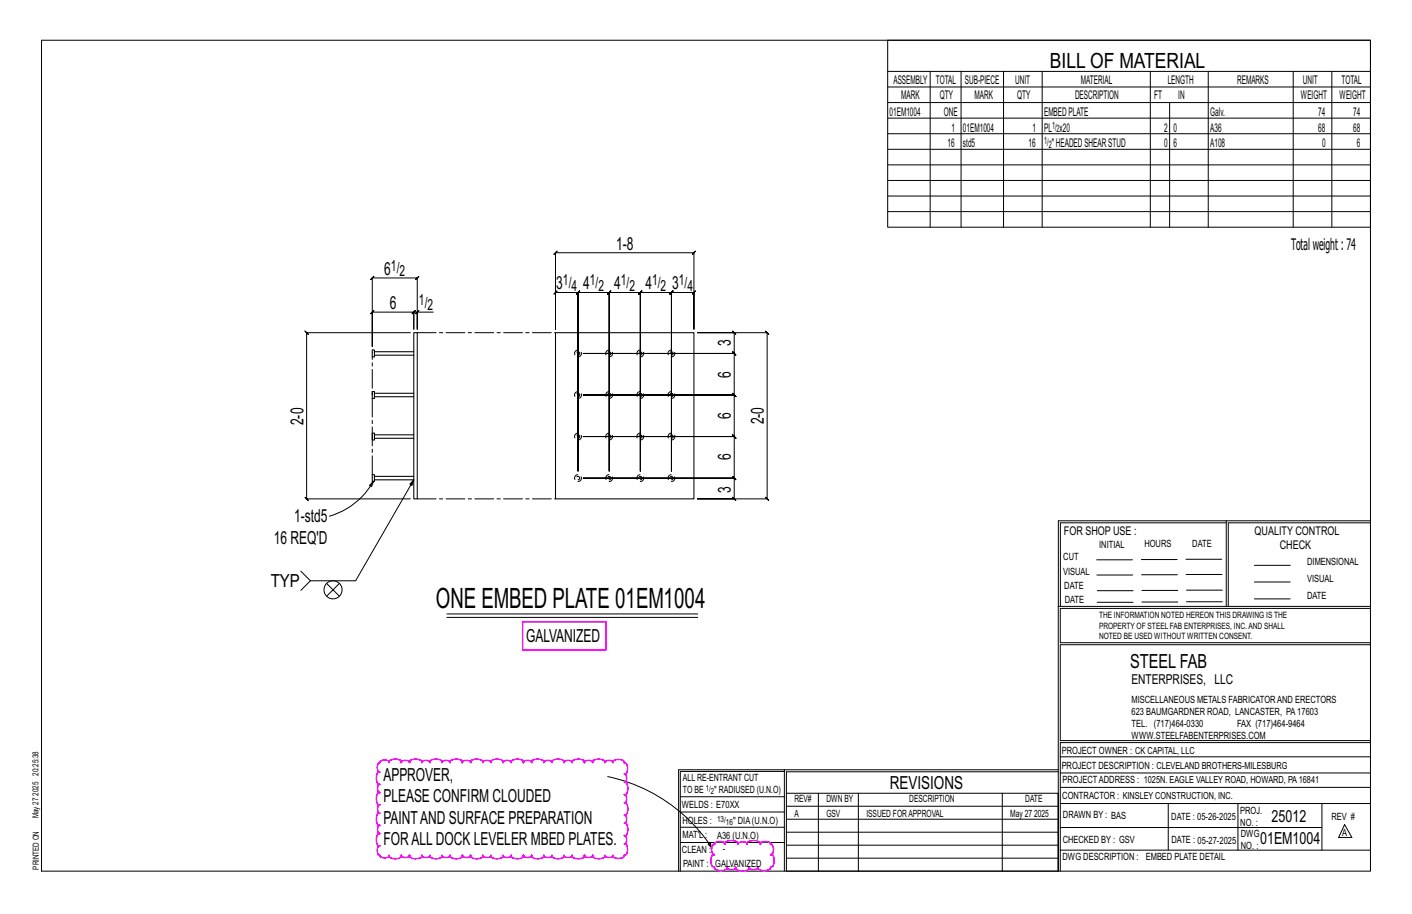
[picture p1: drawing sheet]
<svg xmlns="http://www.w3.org/2000/svg" width="432mm" height="279mm" viewBox="0 0 432 279" stroke-linecap="round" stroke-linejoin="round" font-family="sans-serif">
<g fill="none" stroke="#000" stroke-width=".31">
<path d="M12.7 12.3h406.4v254h-406.4zM271.5 12.3h147.6v57.2h-147.6zM271.5 21.8h147.6M271.5 26.6h147.6M271.5 31.4h147.6M271.5 36.1h147.6M284.5 21.8v47.7M293.9 21.8v47.7M306.9 21.8v47.7M318.7 21.8v47.7M351.8 21.8v47.7M357.7 31.4v38.1"/>
<path d="M369.5 21.8v47.7M395.5 21.8v47.7M407.3 21.8v47.7M271.5 40.9h147.6M271.5 45.6h147.6M271.5 50.4h147.6M271.5 55.2h147.6M271.5 59.9h147.6M170.4 76.8l-.5 .5h42.3l-.5 .5 1-1-.5 .5v23.3v-11.2l.5-.5-1 1 .5-.5h-6.9l.5-.5-1 1 .5-.5v54.6v-54.6l.5-.5-1 1 .5-.5h-9.5l.5-.5-1 1 .5-.5v54.6v-54.6l.5-.5-1 1 .5-.5h-9.5l.5-.5-1 1 .5-.5v54.6v-54.6l.5-.5-1 1 .5-.5h-9.5l.5-.5-1 1 .5-.5v54.6v-54.6l.5-.5-1 1 .5-.5h-6.9l.5-.5-1 1 .5-.5v11.2v-23.3l-.5 .5zM271.5 64.7h147.6M127.6 95.4l.5-.5-1 1zM127.6 95.4h-1.1l.5-.5-1 1 .5-.5v5.2v-5.2l.5-.5-1 1 .5-.5h-12.7l.5-.5-1 1 .5-.5v10.5v-20.9l-.5 .5 1-1-.5 .5h13.8l-.5 .5 1-1-.5 .5v15.6v-5.2h4.9"/>
<path d="M125.5 101.7h-31.7l-.5-.5 1 1-.5-.5v50.8l-.5-.5 1 1-.5-.5h31.7M178.3 108h46.2l.5 .5-1-1 .5 .5v-6.3l.5 .5-1-1 .5 .5h-11.2h21.3l-.5-.5 1 1-.5-.5v50.8l-.5-.5 1 1-.5-.5h-21.3h11.2l.5 .5-1-1 .5 .5v-6.4l.5 .5-1-1 .5 .5h-46.2h46.2l.5 .5-1-1 .5 .5v-12.7l.5 .5-1-1 .5 .5h-46.2h46.2l.5 .5-1-1 .5 .5v-12.7l.5 .5-1-1 .5 .5h-46.2h46.2l.5 .5-1-1 .5 .5v-12.7l.5 .5-1-1 .5 .5zM114.2 147.1l-.6 1.7-.6-.4zM114.2 147.1a22.5 22.5 0 0 1-13.5 10.7M126.5 146.7l-1.2 1.3 .7 .4 .5-1.7-17.7 30.8h-13.9l-2.9-2.9M375 159.8h-50.7v25.6M375 159.2h-51.3l-.1 107.1M419.1 159.2h-44.1v26.2M419.1 159.8h-43.5v25.6M94.9 177.5l-2.9 3M99.9 178.3l1.9 2 2-2M335.4 171.1h10.9"/>
<path d="M335.4 175.8h11M349 171h11M349.1 175.7h11M362.7 171h10.9M362.7 175.6h11M383.6 172.8h11M383.6 177.9h11M99.9 182.3l1.9-2 2 2M136.7 187.7h76.7M136.7 188.7h76.7M323.7 185.4h95.4M335.5 184.1h11"/>
<path d="M335.5 180.6h11M349.2 184h11M349.2 180.5h11M362.9 180.4h10.9M362.9 184h10.9M383.6 183.1h11M419.1 186h-94.9v10.5h94.9M419.1 197.1h-94.9v29.3h94.9v.6h-94.9v39.3M185.8 237.4a50.7 50.7 0 0 1 32 21.9M239.9 235.8h-31.9v30.5M239.9 235.3h-32.4v31M323.6 235.3h-83.7v31"/>
<path d="M323.6 235.9h-83.1v6.6M324.2 236.3h94.9M324.2 231.4h94.9M208 252.9h31.9M208 257.5h31.9M208 243.6h31.9M208 248.2h31.9M216.5 258.1l.7-.4 .6 1.6zM240.5 242.5h83.1v23.8h-83.1zM240.5 258.4h83.1M240.5 254.4h83.1M240.5 250.4h83.1"/>
<path d="M240.5 246.5h83.1M250.3 242.5v23.8M262.5 242.5v23.8M306.5 242.5v23.8M324.2 253h80.1M324.2 245.6h94.9M324.2 259.9h94.9M324.2 240.7h94.9M357.3 245.6v14.3M378.6 245.6v14.3M404.3 245.6v14.3M411.2 252.1l2.2 3.9h-4z"/>
<path d="M240.5 262.3h83.1"/>
<circle cx="101.8" cy="180.3" r="2.77"/>
</g>
<path d="M159.8 190.1h25.5v8.6h-25.5zM115.7 233.4l.5-.2 .2-.6a2.35 2.35 0 0 1 2.6 .3v.3v-.4a2.76 2.76 0 0 1 3.8 0v.4l-.1-.3a1.84 1.84 0 0 1 2.6 0l-.1 .3v-.4a2.76 2.76 0 0 1 3.8 0v.4v-.3a1.84 1.84 0 0 1 2.5 0v.3l-.1-.4a2.76 2.76 0 0 1 3.8 0v.4v-.3a1.84 1.84 0 0 1 2.5 0v.3l-.1-.4a2.76 2.76 0 0 1 3.9 0l-.1 .4v-.3a1.84 1.84 0 0 1 2.5 0v.3v-.4a2.76 2.76 0 0 1 3.8 0l-.1 .4v-.3a1.84 1.84 0 0 1 2.5 0v.3v-.4a2.76 2.76 0 0 1 3.8 0v.4l-.1-.3a1.84 1.84 0 0 1 2.6 0l-.1 .3v-.4a2.76 2.76 0 0 1 3.8 0v.4v-.3a1.84 1.84 0 0 1 2.5 0v.3l-.1-.4a2.76 2.76 0 0 1 3.8 0v.4v-.3a1.84 1.84 0 0 1 2.5 0v.3l-.1-.4a2.76 2.76 0 0 1 3.9 0l-.1 .4v-.3a1.84 1.84 0 0 1 2.5 0v.3v-.4a2.76 2.76 0 0 1 3.8 0l-.1 .4v-.3a1.84 1.84 0 0 1 2.6 0l-.1 .3v-.4a2.76 2.76 0 0 1 3.8 0v.4l-.1-.3a1.84 1.84 0 0 1 2.6 0l-.1 .3v-.4a2.53 2.53 0 0 1 3.5 0v.4h.3a2.55 2.55 0 0 1 0 3.5l-.3-.1h.2a1.85 1.85 0 0 1 0 2.6l-.2-.1h.3a2.78 2.78 0 0 1 0 3.8h-.3h.2a1.85 1.85 0 0 1 0 2.5h-.2h.3a2.78 2.78 0 0 1 0 3.8h-.3l.2-.1a1.85 1.85 0 0 1 0 2.6h-.2l.3-.1a2.78 2.78 0 0 1 0 3.9l-.3-.1h.2a1.85 1.85 0 0 1 0 2.6l-.2-.1h.3a2.55 2.55 0 0 1 0 3.5h-.3v.3a2.53 2.53 0 0 1-3.5 0v-.3l.1 .2a1.84 1.84 0 0 1-2.6 0l.1-.2v.4a2.76 2.76 0 0 1-3.8 0v-.4l.1 .2a1.84 1.84 0 0 1-2.6 0v-.2l.1 .4a2.76 2.76 0 0 1-3.8 0v-.4v.2a1.84 1.84 0 0 1-2.5 0v-.2l.1 .4a2.76 2.76 0 0 1-3.9 0l.1-.4v.2a1.84 1.84 0 0 1-2.5 0v-.2v.4a2.76 2.76 0 0 1-3.8 0l.1-.4v.2a1.84 1.84 0 0 1-2.5 0v-.2v.4a2.76 2.76 0 0 1-3.8 0v-.4l.1 .2a1.84 1.84 0 0 1-2.6 0l.1-.2v.4a2.76 2.76 0 0 1-3.8 0v-.4v.2a1.84 1.84 0 0 1-2.5 0v-.2l.1 .4a2.76 2.76 0 0 1-3.8 0v-.4v.2a1.84 1.84 0 0 1-2.5 0v-.2l.1 .4a2.76 2.76 0 0 1-3.9 0l.1-.4v.2a1.84 1.84 0 0 1-2.5 0v-.2v.4a2.76 2.76 0 0 1-3.8 0l.1-.4v.2a1.84 1.84 0 0 1-2.5 0v-.2v.4a2.76 2.76 0 0 1-3.8 0v-.4l.1 .2a1.84 1.84 0 0 1-2.6 0l.1-.2v.4a2.76 2.76 0 0 1-3.8 0v-.4v.3a2.07 2.07 0 0 1-2.8 0v-.3h-.3a2.08 2.08 0 0 1 0-2.9l.3 .1h-.4a2.78 2.78 0 0 1 0-3.8h.4h-.2a1.85 1.85 0 0 1 0-2.5h.2h-.4a2.78 2.78 0 0 1 0-3.8h.4l-.2 .1a1.85 1.85 0 0 1 0-2.6h.2l-.4 .1a2.78 2.78 0 0 1 0-3.9l.4 .1h-.2a1.85 1.85 0 0 1 0-2.6l.2 .1h-.4a2.78 2.78 0 0 1 0-3.8h.4h-.3a2.06 2.06 0 0 1-.2-2.6zM217.9 258.3l.6-.1v-.3a2.27 2.27 0 0 1 3.1 0v.3v-.4a3 3 0 0 1 4.1 0v.4v-.3a2.02 2.02 0 0 1 2.8 0l-.1 .3v-.4a3 3 0 0 1 4.2 0l-.1 .4v-.3a2.27 2.27 0 0 1 3.1 0v.3l.3-.1a2.28 2.28 0 0 1 0 3.2l-.3-.1h.4a2.78 2.78 0 0 1 0 3.8h-.4v.4a2.78 2.78 0 0 1-3.8 0l.1-.4v.3a2.02 2.02 0 0 1-2.8 0v-.3l.1 .4a3 3 0 0 1-4.2 0v-.4l.1 .3a2.02 2.02 0 0 1-2.8 0v-.3v.4a2.78 2.78 0 0 1-3.8 0v-.4h-.3a2.78 2.78 0 0 1 0-3.8h.3l-.3 .1a2.25 2.25 0 0 1-.3-3z" fill="none" stroke="#f0f" stroke-width=".5"/>
<g fill="none" stroke="#000" stroke-width=".32">
<path d="M113.8 119.7h.7v2.1h-.7zM113.8 107h.7v2.1h-.7zM114.5 107.5h12M114.5 108.6h12M126.5 101.7h1.1v50.8h-1.1zM169.9 101.7h42.3v50.8h-42.3zM113.8 132.4h.7v2.1h-.7zM114.5 132.9h12M114.5 134h12M114.5 120.2h12M114.5 121.3h12M113.8 145.1h.7v2.1h-.7z"/>
<path d="M114.5 145.6h12M114.5 146.7h12"/>
</g>
<g fill="none" stroke="#000" stroke-width=".31" stroke-dasharray="2 1.4">
<circle cx="176.8" cy="108" r=".53"/>
<circle cx="176.8" cy="108" r="1.06"/>
<circle cx="186.3" cy="108" r="1.06"/>
<circle cx="186.3" cy="108" r=".53"/>
<circle cx="195.8" cy="108" r=".53"/>
<circle cx="195.8" cy="108" r="1.06"/>
<circle cx="205.3" cy="108" r="1.06"/>
<circle cx="205.3" cy="108" r=".53"/>
<circle cx="176.8" cy="133.4" r=".53"/>
<circle cx="176.8" cy="133.4" r="1.06"/>
<circle cx="176.8" cy="120.7" r=".53"/>
<circle cx="176.8" cy="120.7" r="1.06"/>
<circle cx="186.3" cy="120.7" r="1.06"/>
<circle cx="186.3" cy="133.4" r="1.06"/>
<circle cx="186.3" cy="120.7" r=".53"/>
<circle cx="186.3" cy="133.4" r=".53"/>
<circle cx="195.8" cy="133.4" r=".53"/>
<circle cx="195.8" cy="120.7" r=".53"/>
<circle cx="195.8" cy="133.4" r="1.06"/>
<circle cx="195.8" cy="120.7" r="1.06"/>
<circle cx="205.3" cy="120.7" r="1.06"/>
<circle cx="205.3" cy="133.4" r="1.06"/>
<circle cx="205.3" cy="120.7" r=".53"/>
<circle cx="205.3" cy="133.4" r=".53"/>
<circle cx="176.8" cy="146.1" r=".53"/>
<circle cx="176.8" cy="146.1" r="1.06"/>
<circle cx="186.3" cy="146.1" r="1.06"/>
<circle cx="186.3" cy="146.1" r=".53"/>
<circle cx="195.8" cy="146.1" r=".53"/>
<circle cx="195.8" cy="146.1" r="1.06"/>
<circle cx="205.3" cy="146.1" r=".53"/>
<circle cx="205.3" cy="146.1" r="1.06"/>
</g>
<path d="M127.6 101.7h42.3M113.8 145.1v-36M127.6 152.5h42.3" fill="none" stroke="#000" stroke-width=".31" stroke-dasharray="5.8 1 1 1"/>
<text font-size="8.6" x="133.3" y="185.7">ONE EMBED PLATE 01EM1004</text>
<text font-size="6.4" x="321.1" y="20.7">BILL OF MATERIAL</text>
<text font-size="5.9" x="345.6" y="204.1">STEEL FAB</text>
<g font-size="5.5">
<text x="188.4" y="76.3">1-8</text>
<text x="117.5" y="84">6</text>
<text x="170.1" y="88.4">3</text>
<text x="178.3" y="88.4">4</text>
<text x="187.8" y="88.4">4</text>
<text x="197.4" y="88.4">4</text>
<text x="205.6" y="88.4">3</text>
<text x="119.2" y="94.4">6</text>
<text x="223.5" y="105.9" transform="rotate(-90 223.5 105.9)">3</text>
<text x="223.5" y="115.4" transform="rotate(-90 223.5 115.4)">6</text>
<text x="92.8" y="130" transform="rotate(-90 92.8 130)">2-0</text>
<text x="223.5" y="128.1" transform="rotate(-90 223.5 128.1)">6</text>
<text x="233.6" y="129.8" transform="rotate(-90 233.6 129.8)">2-0</text>
<text x="223.5" y="140.7" transform="rotate(-90 223.5 140.7)">6</text>
<text x="223.5" y="150.7" transform="rotate(-90 223.5 150.7)">3</text>
<text x="89.9" y="159.7">1-std5</text>
<text x="83.7" y="166.2">16 REQ'D</text>
<text x="82.8" y="179.3">TYP</text>
<text x="160.9" y="196.2">GALVANIZED</text>
<text x="117.3" y="238.8">APPROVER,</text>
<text x="117.3" y="245.3">PLEASE CONFIRM CLOUDED</text>
<text x="272.2" y="241.1">REVISIONS</text>
<text x="117.3" y="251.8">PAINTAND SURFACE PREPARATION</text>
<text x="117.3" y="258.3">FORALLDOCK LEVELER MBED PLATES.</text>
</g>
<g font-size="5.1">
<text x="388.9" y="251.3">25012</text>
<text x="385.3" y="258.1">01EM1004</text>
</g>
<text font-size="4.9" x="394.8" y="76.4">Totalweight : 74</text>
<g font-size="4.7">
<text x="119.6" y="82.7">1/</text>
<text x="122.2" y="84.4">2</text>
<text x="172.2" y="87.2">1/</text>
<text x="174.8" y="88.8">4</text>
<text x="180.4" y="87.2">1/</text>
<text x="183" y="88.8">2</text>
<text x="189.9" y="87.2">1/</text>
<text x="192.5" y="88.8">2</text>
<text x="199.4" y="87.2">1/</text>
<text x="202" y="88.8">2</text>
<text x="207.6" y="87.2">1/</text>
<text x="210.2" y="88.8">4</text>
<text x="128.1" y="93.2">1/</text>
<text x="130.7" y="94.8">2</text>
</g>
<text font-size="4.2" x="346" y="209.1">ENTERPRISES, LLC</text>
<g font-size="3.7">
<text x="273.2" y="25.6">ASSEMBLY</text>
<text x="286.2" y="25.6">TOTAL</text>
<text x="295.1" y="25.6">SUB-PIECE</text>
<text x="310.4" y="25.6">UNIT</text>
<text x="330.5" y="25.6">MATERIAL</text>
<text x="357.1" y="25.6">LENGTH</text>
<text x="378.3" y="25.6">REMARKS</text>
<text x="398.4" y="25.6">UNIT</text>
<text x="410.2" y="25.6">TOTAL</text>
<text x="272.1" y="35.5">01EM1004</text>
<text x="275.6" y="30.4">MARK</text>
<text x="287.4" y="30.4">QTY</text>
<text x="288.6" y="35.5">ONE</text>
<text x="298" y="30.4">MARK</text>
<text x="311" y="30.4">QTY</text>
<text x="319.3" y="35.5">EMBEDPLATE</text>
<text x="328.7" y="30.4">DESCRIPTION</text>
<text x="353" y="30.4">FT</text>
<text x="360.3" y="30.4">IN</text>
<text x="370.1" y="35.5">Galv.</text>
<text x="397.8" y="30.4">WEIGHT</text>
<text x="403.2" y="35.5">74</text>
<text x="409.6" y="30.4">WEIGHT</text>
<text x="413.8" y="35.5">74</text>
<text x="290.9" y="40.2">1</text>
<text x="294.5" y="40.2">01EM1004</text>
<text x="315.8" y="40.2">1</text>
<text x="319.3" y="40.2">PL x20</text>
<text x="356" y="40.2">2</text>
<text x="358.9" y="40.2">0</text>
<text x="370.1" y="40.2">A36</text>
<text x="403.2" y="40.2">68</text>
<text x="413.8" y="40.2">68</text>
<text x="289.8" y="45">16</text>
<text x="294.5" y="45">std5</text>
<text x="314.6" y="45">16</text>
<text x="321.6" y="45">&quot;HEADEDSHEARSTUD</text>
<text x="356" y="45">0</text>
<text x="358.9" y="45">6</text>
<text x="370.1" y="45">A108</text>
<text x="404.3" y="45">0</text>
<text x="415" y="45">6</text>
<text x="325.3" y="163.4">FOR SHOP USE :</text>
<text x="383.7" y="163.4">QUALITY CONTROL</text>
<text x="391.4" y="167.8">CHECK</text>
</g>
<g font-size="3.1">
<text x="321.7" y="39.4">1/</text>
<text x="323.1" y="40.5">2</text>
<text x="319.3" y="44.1">1/</text>
<text x="320.7" y="45.3">2</text>
<text x="336.2" y="167.4">INITIAL</text>
<text x="350" y="167.1">HOURS</text>
<text x="364.6" y="167.2">DATE</text>
<text x="325.2" y="171.3">CUT</text>
<text x="399.8" y="172.8">DIMENSIONAL</text>
<text x="325.1" y="175.8">VISUAL</text>
<text x="399.8" y="177.9">VISUAL</text>
<text x="325.5" y="180">DATE</text>
<text x="325.7" y="184.4">DATE</text>
<text x="399.8" y="183.1">DATE</text>
<text x="346" y="215">MISCELLANEOUS METALS FABRICATORAND ERECTORS</text>
<text x="346" y="218.6">623 BAUMGARDNER ROAD, LANCASTER, PA17603</text>
<text x="346" y="225.8">WWW.STEELFABENTERPRISES.COM</text>
<text x="346" y="222.2">TEL. (717)464-0330</text>
<text x="378.3" y="222.2">FAX (717)464-9464</text>
<text x="324.7" y="230.5">PROJECT OWNER : CK CAPITAL, LLC</text>
<text x="208.8" y="238.8">ALL RE-ENTRANT CUT</text>
<text x="324.7" y="235.1">PROJECT DESCRIPTION : CLEVELAND BROTHERS-MILESBURG</text>
<text x="324.9" y="239.5">PROJECTADDRESS : 1025N. EAGLE VALLEY ROAD, HOWARD, PA16841</text>
<text x="208.8" y="242.5">TO BE</text>
<text x="218.4" y="242.5">&quot; RADIUSED (U.N.O)</text>
<text x="242.9" y="245.3">REV#</text>
<text x="252.7" y="245.3">DWN BY</text>
<text x="278.1" y="245.3">DESCRIPTION</text>
<text x="313.5" y="245.3">DATE</text>
<text x="324.9" y="244.2">CONTRACTOR : KINSLEY CONSTRUCTION, INC.</text>
<text x="208.5" y="247">WELDS : E70XX</text>
<text x="208.7" y="251.7">HOLES :</text>
<text x="224.2" y="251.8">&quot; DIA(U.N.O)</text>
<text x="242.9" y="249.9">A</text>
<text x="252.7" y="249.9">GSV</text>
<text x="264.9" y="249.9">ISSUED FORAPPROVAL</text>
<text x="309" y="249.9">May 27</text>
<text x="316.2" y="249.9">2025</text>
<text x="325.1" y="250">DRAWN BY : BAS</text>
<text x="358.2" y="250.5">DATE : 05-26-2025</text>
<text x="379.3" y="248.9">PROJ.</text>
<text x="407.2" y="250.5">REV #</text>
<text x="208.7" y="256.3">MAT'L :</text>
<text x="219.3" y="256.4">A36 (U.N.O)</text>
<text x="325" y="257.6">CHECKED BY : GSV</text>
<text x="358.3" y="257.7">DATE : 05-27-2025</text>
<text x="379.3" y="252.5">NO. :</text>
<text x="379.5" y="255.9">DWG</text>
<text x="410.5" y="255.5">A</text>
<text x="208.6" y="260.7">CLEAN :</text>
<text x="221.1" y="260.6">-</text>
<text x="324.9" y="262.9">DWG DESCRIPTION :</text>
<text x="350.4" y="263">EMBED PLATE DETAIL</text>
<text x="379.5" y="259.5">NO. :</text>
<text x="208.9" y="265">PAINT : GALVANIZED</text>
</g>
<g font-size="2.7">
<text x="336.1" y="189">THE INFORMATION NOTED HEREON THIS DRAWING IS THE</text>
<text x="336.1" y="195.4">NOTED BE USED WITHOUT WRITTEN CONSENT.</text>
<text x="336.1" y="192.2">PROPERTY OF STEEL FAB ENTERPRISES, INC.AND SHALL</text>
</g>
<g font-size="2.6">
<text x="215.9" y="241.8">1/</text>
<text x="217.4" y="242.7">2</text>
<text x="219.3" y="251.1">13/</text>
<text x="222" y="252.1">16</text>
</g>
<g font-size="2.5">
<text x="11.7" y="237.1" transform="rotate(-90 11.7 237.1)">20:25:38</text>
<text x="11.8" y="243.3" transform="rotate(-90 11.8 243.3)">2025</text>
<text x="11.8" y="250.1" transform="rotate(-90 11.8 250.1)">May 27</text>
<text x="11.9" y="265.8" transform="rotate(-90 11.9 265.8)">PRINTED ON</text>
</g>
</svg>
